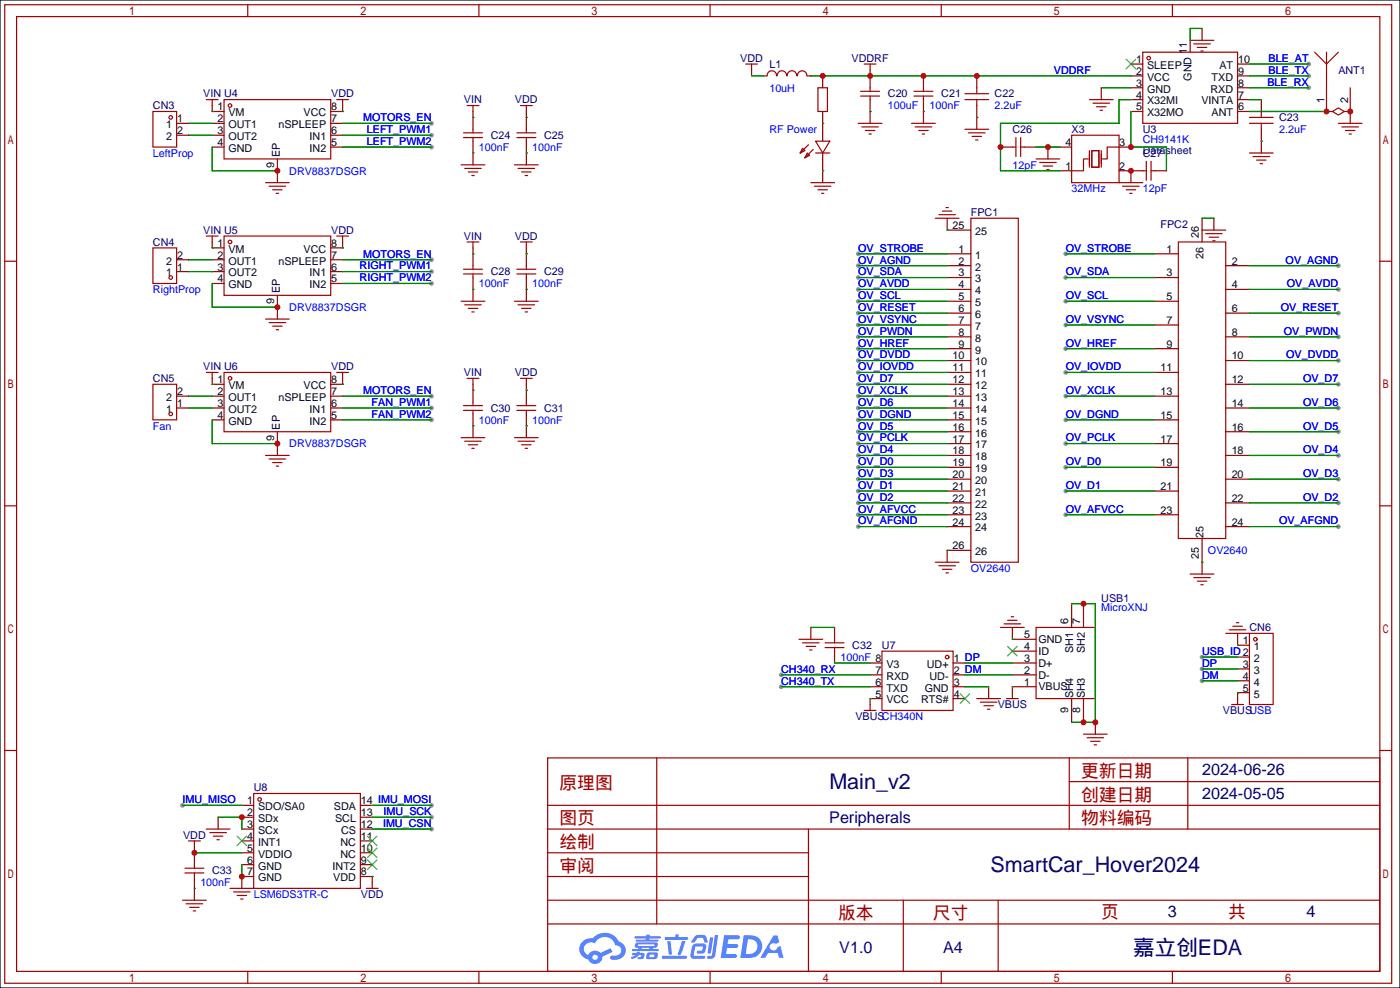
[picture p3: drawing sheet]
<svg xmlns="http://www.w3.org/2000/svg" width="300mm" height="212mm" viewBox="0 0 300 212" stroke-linecap="round" stroke-linejoin="round" font-family="sans-serif">
<path d="M0 0h300v211.6h-300z" fill="#fff" stroke="#000" stroke-width=".25"/>
<g fill="#999">
<circle cx="183.9" cy="54.4" r=".51"/>
<circle cx="183.9" cy="56.9" r=".51"/>
<circle cx="183.9" cy="59.4" r=".51"/>
<circle cx="183.9" cy="62" r=".51"/>
<circle cx="183.9" cy="64.5" r=".51"/>
<circle cx="183.9" cy="67.1" r=".51"/>
<circle cx="183.9" cy="69.6" r=".51"/>
<circle cx="183.9" cy="72.1" r=".51"/>
<circle cx="183.9" cy="74.7" r=".51"/>
<circle cx="183.9" cy="77.2" r=".51"/>
<circle cx="183.9" cy="79.8" r=".51"/>
<circle cx="183.9" cy="82.3" r=".51"/>
<circle cx="183.9" cy="84.8" r=".51"/>
<circle cx="183.9" cy="87.4" r=".51"/>
<circle cx="183.9" cy="89.9" r=".51"/>
<circle cx="183.9" cy="92.5" r=".51"/>
<circle cx="183.9" cy="95" r=".51"/>
<circle cx="183.9" cy="97.5" r=".51"/>
<circle cx="183.9" cy="100.1" r=".51"/>
<circle cx="183.9" cy="102.6" r=".51"/>
<circle cx="183.9" cy="105.2" r=".51"/>
<circle cx="183.9" cy="107.7" r=".51"/>
<circle cx="183.9" cy="110.2" r=".51"/>
<circle cx="183.9" cy="112.8" r=".51"/>
<circle cx="280.4" cy="13.7" r=".51"/>
<circle cx="280.4" cy="16.3" r=".51"/>
<circle cx="280.4" cy="18.8" r=".51"/>
<circle cx="92.5" cy="172.5" r=".51"/>
<circle cx="92.5" cy="175" r=".51"/>
<circle cx="92.5" cy="177.5" r=".51"/>
<circle cx="39.1" cy="172.5" r=".51"/>
<circle cx="92.5" cy="26.4" r=".51"/>
<circle cx="92.5" cy="29" r=".51"/>
<circle cx="92.5" cy="31.5" r=".51"/>
<circle cx="92.5" cy="55.6" r=".51"/>
<circle cx="92.5" cy="58.2" r=".51"/>
<circle cx="92.5" cy="60.7" r=".51"/>
<circle cx="92.5" cy="84.8" r=".51"/>
<circle cx="92.5" cy="87.4" r=".51"/>
<circle cx="92.5" cy="89.9" r=".51"/>
<circle cx="167.4" cy="144.5" r=".51"/>
<circle cx="167.4" cy="147.1" r=".51"/>
<circle cx="228.3" cy="54.4" r=".51"/>
<circle cx="286.8" cy="56.9" r=".51"/>
<circle cx="228.3" cy="59.4" r=".51"/>
<circle cx="286.8" cy="62" r=".51"/>
<circle cx="228.3" cy="64.5" r=".51"/>
<circle cx="286.8" cy="67.1" r=".51"/>
<circle cx="228.3" cy="69.6" r=".51"/>
<circle cx="286.8" cy="72.1" r=".51"/>
<circle cx="228.3" cy="74.7" r=".51"/>
<circle cx="286.8" cy="77.2" r=".51"/>
<circle cx="228.3" cy="79.8" r=".51"/>
<circle cx="286.8" cy="82.3" r=".51"/>
<circle cx="228.3" cy="84.8" r=".51"/>
<circle cx="286.8" cy="87.4" r=".51"/>
<circle cx="228.3" cy="89.9" r=".51"/>
<circle cx="286.8" cy="92.5" r=".51"/>
<circle cx="228.3" cy="95" r=".51"/>
<circle cx="286.8" cy="97.5" r=".51"/>
<circle cx="228.3" cy="100.1" r=".51"/>
<circle cx="286.8" cy="102.6" r=".51"/>
<circle cx="228.3" cy="105.2" r=".51"/>
<circle cx="286.8" cy="107.7" r=".51"/>
<circle cx="228.3" cy="110.2" r=".51"/>
<circle cx="286.8" cy="112.8" r=".51"/>
<circle cx="257.6" cy="143.3" r=".51"/>
<circle cx="257.6" cy="145.8" r=".51"/>
<circle cx="257.6" cy="140.7" r=".51"/>
</g>
<g fill="none" stroke="#a10000" stroke-width=".25">
<path d="M1 1h297.2v209.6h-297.2zM3.6 3.6h292.1v204.4h-292.1zM53.1 1v2.6M102.6 1v2.6M152.1 1v2.6M201.7 1v2.6M251.2 1v2.6M1 55.9h2.6M295.7 55.9h2.5M1 108.3h2.6M295.7 108.3h2.5M1 160.7h2.6"/>
<path d="M117.3 162.3h178.4v45.7h-178.4zM117.3 177.5h178.4M117.3 172.5h178.4M140.7 162.3v35.6M173.2 177.5v30.5M229.1 162.3v15.2M229.1 167.4h66.6M254.5 162.3v15.2M295.7 160.7h2.5M117.3 182.6h55.9M117.3 197.9h178.4M117.3 192.8h178.4"/>
<path d="M117.3 187.7h55.9M193.5 192.8v15.2M213.9 192.8v15.2M53.1 208v2.6M102.6 208v2.6M152.1 208v2.6M201.7 208v2.6M251.2 208v2.6"/>
</g>
<g fill="#5487ff">
<path d="M155.2 200.3h2.6a.48 .48 0 0 1 .7 .4 .48 .48 0 0 1-.6 .4h-1.8l-.2 1.1h1.9a.43 .43 0 0 1 .4 .4 .43 .43 0 0 1-.5 .4h-1.9l-.2 1.3h1.7a.45 .45 0 0 1 .5 .2 .45 .45 0 0 1-.1 .6h-3.3z"/>
<path d="M165.7 200.3h.9l.4 1.5-.8 .3a.84 .84 0 0 0-1.2 .3 .84 .84 0 0 0 .4 1.1 .84 .84 0 0 0 1.1-.4l.1-.2 .6-.3 .7 2.5h-1l-.2-1h-2.1l-.6 1h-1.1z"/>
<path d="M152.1 200.8h.7l-.5 3.1a.36 .36 0 0 1-.3 .3 .36 .36 0 0 1-.4-.3z"/>
<path d="M153.2 200.2h.7l-.6 4.3a1.13 1.13 0 0 1-1.8 .6l.2-.4h.7l.2-.2z"/>
<path d="M148.9 200.6l.6-.4h1a.77 .77 0 0 1 .9 .5l.3 1-.2 .2h-.5l-.3-.9-.2-.2-1 .1-.7 1-.6-.1-.1-.2z"/>
<path d="M148.4 202.4l.6-.3h1.7a.81 .81 0 0 1 .7 .5 .81 .81 0 0 1-.2 .8 .81 .81 0 0 1-.9 .8h-.7a.32 .32 0 0 1-.3-.3 .32 .32 0 0 1 .4-.3h.7l.2-.9-1.6 .1-.4 1.8 2.2 .1a.32 .32 0 0 1 .3 .4 .32 .32 0 0 1-.4 .2h-2.2l-.5-.3-.1-.5z"/>
<path d="M141.9 204.7h5a.33 .33 0 0 1 .3 .3 .33 .33 0 0 1-.3 .3h-4.9l-.2-.1z"/>
<path d="M146.1 201.5h.8l-.7 2a.98 .98 0 0 1-.7 1.1l-.3-.3z"/>
<path d="M143 201.6h.7l.3 2.5a.34 .34 0 0 1-.3 .4 .34 .34 0 0 1-.4-.3z"/>
<path d="M142.5 200.7h2.1l.3-.6h.6l-.1 .6h1.7a.32 .32 0 0 1 .4 .3 .32 .32 0 0 1-.4 .3h-4.5l-.2-.2z"/>
<path d="M135.5 204.1h.9l.1-.3h.6v.3h.8a.82 .82 0 0 1-.5 1.3h-.8v-.4l.7-.1 .1-.3a.68 .68 0 0 0-1 .4l-1.1 .4-.1-.4 .9-.5h-.7z"/>
<path d="M136 200.5h2.4l.1-.3h.7v.3h2.2l.2 .3-.2 .2h-2.3v.2h1.8l.2 .3-.2 .1h-4.5l-.1-.4h2l.1-.2h-2.3l-.1-.2z"/>
<path d="M159.4 200.3l-.8 4.9h1.7a2.5 2.5 0 0 0 3-2.5 2.5 2.5 0 0 0-3.1-2.4zM160.3 201.1a1.61 1.61 0 0 1 2 1.5 1.61 1.61 0 0 1-1.8 1.7h-.7z"/>
<path d="M136.2 202a.55 .55 0 0 0-.2 .8 .55 .55 0 0 0 .7 .2l.1 .3h-1.3v.3l5.4 .1 .3-.2-.2-.2h-1.2l.2-.3a.7 .7 0 0 0 .8-.3 .7 .7 0 0 0 0-.8l-4.2-.1zM136.8 202.3l3.3-.1 .1 .1-.2 .3h-3.2zM137.5 203h1.7l-.2 .3h-1.4z"/>
<path d="M138.6 204.2a1.05 1.05 0 0 0 0 1.2 2.91 2.91 0 0 0 2.2-.2 .98 .98 0 0 0 0-1.2h-1.6zM139.2 204.5l.9-.1 .1 .4-.2 .2-.8-.1z"/>
<path d="M124.9 201.6a2.23 2.23 0 0 0-.7 2.3 2.23 2.23 0 0 0 1.8 1.6 1.58 1.58 0 0 0 1.8 .9 1.58 1.58 0 0 0 1.3-1.5l2.2-1.1-.5-.7-2.1 1a1.65 1.65 0 0 0-2.7 .4 1.47 1.47 0 0 1-.7-2.1 1.47 1.47 0 0 1 2.2-.4 2.3 2.3 0 0 1 2.3-1.3 2.3 2.3 0 0 1 2 1.7 1.12 1.12 0 0 1 1.3 1 1.12 1.12 0 0 1-1.1 1.2h-.7a.45 .45 0 0 0-.6 .4 .45 .45 0 0 0 .5 .5 2.21 2.21 0 0 0 2.2-.5 2.21 2.21 0 0 0 .5-2.3 2.13 2.13 0 0 0-1.3-1.1 3.3 3.3 0 0 0-5.6-.7l-1.1 .1zM127 205a.57 .57 0 0 1 1.1 0 .57 .57 0 0 1-1.1 0z"/>
</g>
<g fill="none" stroke="#a10000" stroke-width=".25">
<path d="M159.8 13.7h2.5M161 13.7v1.3M164.4 16.2a1.01 1.01 0 0 1 1-1 1.01 1.01 0 0 1 1 1M166.5 16.2a1.01 1.01 0 0 1 1-1.1 1.01 1.01 0 0 1 1 1.1M168.7 16.2a1.01 1.01 0 0 1 1-1.1 1.01 1.01 0 0 1 1 1.1M170.9 16.2a1.01 1.01 0 0 1 1-1 1.01 1.01 0 0 1 1 1M175.3 18.8h2v5.1h-2zM184.4 19.6h4.1M185.2 13.7h2.5M186.4 13.7v1.3M186.4 18.8v.8M195.8 19.6h4.1"/>
<path d="M197.9 18.8v.8M209.3 18.8v1.3M244.9 11.2h20.3v15.2h-20.3zM255 8.6h5.1M255.8 9.4h3.5M256.5 10.2h2.1M257.3 10.9h.5M281.7 11.2l2.5 2.5v5.1M284.2 11.2v2.5l2.6-2.5M32.8 23.9h5v7.6h-5zM44.2 21.3h2.5M45.5 21.3v1.3"/>
<path d="M48 21.3h22.9v12.7h-22.9zM56.9 39.1h5.1M57.7 39.9h3.5M72.1 21.3h2.6M73.4 21.3v1.3M98.8 35.3h5.1M99.3 28.4h4.1M99.3 29.5h4.1M99.6 36.1h3.5M100.1 22.6h2.5M100.3 36.8h2.1M101.1 37.6h.5"/>
<path d="M101.3 22.6v1.3M101.3 27.7v.7M101.3 29.5v.7M110.2 35.3h5.1M110.7 28.4h4.1M110.7 29.5h4.1M111 36.1h3.6M111.5 22.6h2.5M111.8 36.8h2M112.5 37.6h.5M112.8 22.6v1.3M112.8 27.7v.7"/>
<path d="M112.8 29.5v.7M172 31.8l.5 .5-1.1 .5zM173 32.8l.5 .5-1 .5zM173.2 31l-1.8 1.8M173.7 39.1h5.1M174.2 32l-1.7 1.8M174.5 39.9h3.6M174.8 30.2h3l-1.5 2.6zM174.8 32.8h3M183.9 26.4h5.1M184.4 20.6h4.1M184.7 27.2h3.5"/>
<path d="M185.4 27.9h2.1M186.2 28.7h.5M186.4 20.6v.7M195.3 26.4h5.1M195.8 20.6h4.1M196.1 27.2h3.5M196.8 27.9h2.1M197.6 28.7h.5M197.9 20.6v.7M206.8 21.3h5M206.8 20.1h5M206.8 27.7h5"/>
<path d="M207.5 28.4h3.6M208.3 29.2h2M209 30h.5M209.3 21.3v1.3M216.9 31.5h.8M217.7 29.5v4M218.7 29.5v4M218.7 31.5h.8M222 34h5.1M222.8 34.8h3.5M223.5 35.6h2.1M224.3 36.3h.5"/>
<path d="M229.6 29h10.2v10.1h-10.2zM233.2 34h-1v2.6h-2.6M233.4 21.3h5.1M233.4 32.3v3.5M233.9 32.3h1.6v3.5h-1.6zM234.2 22.1h3.5M234.9 22.9h2.1M235.7 23.6h.5M236 32.3v3.5M239.8 31.5h-2.6v2.5h-1M239.8 39.1h5.1M240.5 39.9h3.6"/>
<path d="M244.9 36.6h.7M245.6 34.5v4.1M246.6 34.5v4.1M246.6 36.6h.8M267.7 25.1h5.1M267.7 26.4h5.1M267.7 32.8h5.1M268.5 33.5h3.5M269.2 34.3h2.1M270 35.1h.5M270.3 23.9v1.2M270.3 26.4v1.3"/>
<path d="M285.5 23.9l1.3-.8 1.2 .8-1.2 .7zM286.8 26.4h5M287.5 27.2h3.6M288.3 27.9h2M289.1 28.7h.5M32.8 53.1h5v7.6h-5zM44.2 50.5h2.5M45.5 50.5v1.3M48 50.5h22.9v12.7h-22.9zM58.4 40.6h2.1M59.2 41.4h.5M72.1 50.5h2.6"/>
<path d="M73.4 50.5v1.3M99.3 57.7h4.1M99.3 58.7h4.1M100.1 51.8h2.5M101.3 51.8v1.3M101.3 56.9v.8M101.3 58.7v.7M110.7 57.7h4.1M110.7 58.7h4.1M111.5 51.8h2.5M112.8 51.8v1.3M112.8 56.9v.8"/>
<path d="M112.8 58.7v.7M175.3 40.6h2M176 41.4h.5M200.4 46.7h5.1M201.2 46h3.5M201.9 45.2h2.1M202.7 44.4h.5M208 46.7h10.2v73.7h-10.2zM241.3 40.6h2M242.1 41.4h.5M252.5 51.8h10.1v63.5h-10.1zM257.6 49.3h5"/>
<path d="M258.3 50h3.6M259.1 50.8h2M259.8 51.6h.5M44.2 79.8h2.5M45.5 79.8v1.2M48 79.8h22.9v12.7h-22.9zM56.9 68.3h5.1M57.7 69.1h3.5M58.4 69.8h2.1M59.2 70.6h.5M72.1 79.8h2.6M73.4 79.8v1.2"/>
<path d="M98.8 64.5h5.1M99.6 65.3h3.5M100.3 66h2.1M101.1 66.8h.5M110.2 64.5h5.1M111 65.3h3.6M111.8 66h2M112.5 66.8h.5M32.8 82.3h5v7.6h-5zM56.9 97.5h5.1M57.7 98.3h3.5M58.4 99.1h2.1"/>
<path d="M59.2 99.8h.5M98.8 93.7h5.1M99.3 86.9h4.1M99.3 87.9h4.1M99.6 94.5h3.5M100.1 81h2.5M100.3 95.2h2.1M101.1 96h.5M101.3 81v1.3M101.3 86.1v.8M101.3 87.9v.7M110.2 93.7h5.1"/>
<path d="M110.7 86.9h4.1M110.7 87.9h4.1M111 94.5h3.6M111.5 81h2.5M111.8 95.2h2M112.5 96h.5M112.8 81v1.3M112.8 86.1v.8M112.8 87.9v.7M171.2 136.9h5.1M172 137.7h3.5M172.7 138.4h2.1"/>
<path d="M173.5 139.2h.5M176.8 138.7h4M176.8 137.7h4M178.8 136.9v.8M178.8 138.7v.7M189 139.4h15.2v12.7h-15.2zM200.4 120.4h5.1M201.2 121.2h3.5M201.9 121.9h2.1M202.7 122.7h.5M214.4 134.4h5.1M215.1 133.6h3.6"/>
<path d="M215.9 132.8h2M216.7 132.1h.5M222 134.4h12.7v15.2h-12.7zM255 122.9h5.1M255.8 123.7h3.5M256.5 124.5h2.1M257.3 125.2h.5M262.6 135.6h5.1M263.4 134.9h3.6M264.2 134.1h2M264.9 133.4h.5M267.7 135.6h5.1v15.3h-5.1z"/>
<path d="M185.2 152.1h2.5M186.4 150.9v1.2M209.3 149.6h5.1M210.1 150.4h3.5M210.8 151.1h2.1M211.6 151.9h.5M215.6 149.6h2.6M216.9 148.3v1.3M232.2 157.2h5M232.9 158h3.6M233.7 158.8h2M234.4 159.5h.5"/>
<path d="M263.9 150.9h2.5M265.2 149.6v1.3M44.2 177.5h5.1M45 178.3h3.5M45.7 179.1h2.1M46.5 179.8h.5M54.4 169.9h22.8v20.3h-22.8zM39.1 192.8h5.1M39.6 185.9h4.1M39.6 186.9h4.1M39.9 193.5h3.5M40.4 180.1h2.5"/>
<path d="M40.6 194.3h2.1M41.4 195.1h.5M41.7 180.1v1.3M41.7 185.2v.7M41.7 186.9v.8M49.3 190.2h5.1M50 191h3.6M50.8 191.8h2M51.6 192.5h.5M78.5 190.2h2.5M79.8 189v1.2"/>
<circle cx="246.1" cy="12.4" r=".38"/>
<circle cx="36.6" cy="25.1" r=".38"/>
<circle cx="49.3" cy="22.6" r=".38"/>
<circle cx="36.6" cy="59.4" r=".38"/>
<circle cx="49.3" cy="51.8" r=".38"/>
<circle cx="36.6" cy="88.6" r=".38"/>
<circle cx="49.3" cy="81" r=".38"/>
<circle cx="269" cy="136.9" r=".38"/>
<circle cx="202.9" cy="140.7" r=".38"/>
<circle cx="55.6" cy="171.2" r=".38"/>
</g>
<g fill="none" stroke="#870000" stroke-width=".25">
<path d="M161 15v1.3M163.6 16.3h.7M173 16.3h.7M176.3 16.3v2.5M186.4 15v3.8M197.9 16.3v2.5M209.3 16.3v2.5M236 18.8v2.5M242.3 13.7h2.6M242.3 16.3h2.6M242.3 18.8h2.6M255 8.6v2.6"/>
<path d="M257.6 6.1v2.5M265.2 13.7h2.5M265.2 16.3h2.5M265.2 18.8h2.5M284.2 18.8v5.1h1.3M289.3 18.8v7.6M37.8 26.4h2.6M37.8 29h2.6M45.5 22.6v1.3h2.5M45.5 31.5h2.5M45.5 26.4h2.5M45.5 29h2.5"/>
<path d="M59.4 34v5.1M70.9 31.5h2.5M70.9 26.4h2.5M70.9 29h2.5M73.4 22.6v1.3h-2.5M101.3 23.9v3.8M101.3 30.2v5.1M112.8 23.9v3.8M112.8 30.2v5.1M176.3 23.9v6.3M176.3 32.8v6.3M186.4 21.3v5.1"/>
<path d="M197.9 21.3v5.1M209.3 22.6v5.1M214.4 31.5h2.5M219.5 31.5h2.5M224.5 31.5v2.5M227.1 31.5h2.5M227.1 36.6h2.5M239.8 31.5h2.5M239.8 36.6h5.1M242.3 21.3h2.6M242.3 23.9h2.6M242.3 36.6v2.5"/>
<path d="M247.4 36.6h2.5M265.2 21.3h2.5M265.2 23.9h2.5M270.3 21.3v2.6M270.3 27.7v5.1M288 23.9h1.3M37.8 55.6h2.6M37.8 58.2h2.6M45.5 51.8v1.3h2.5M45.5 55.6h2.5M45.5 58.2h2.5M70.9 55.6h2.5"/>
<path d="M70.9 58.2h2.5M73.4 51.8v1.3h-2.5M101.3 53.1v3.8M101.3 59.4v5.1M112.8 53.1v3.8M112.8 59.4v5.1M202.9 54.4h5.1M202.9 56.9h5.1M202.9 59.4h5.1M202.9 46.7v2.6h5.1M247.4 54.4h5.1M247.4 59.4h5.1"/>
<path d="M257.6 46.7v5.1M260.1 46.7v2.6M262.6 56.9h5.1M45.5 60.7h2.5M59.4 63.2v5.1M70.9 60.7h2.5M202.9 62h5.1M202.9 64.5h5.1M202.9 67.1h5.1M202.9 69.6h5.1M202.9 72.1h5.1M202.9 74.7h5.1"/>
<path d="M202.9 77.2h5.1M202.9 79.8h5.1M247.4 64.5h5.1M247.4 69.6h5.1M247.4 74.7h5.1M247.4 79.8h5.1M262.6 62h5.1M262.6 67.1h5.1M262.6 72.1h5.1M262.6 77.2h5.1M37.8 84.8h2.6M37.8 87.4h2.6"/>
<path d="M45.5 81v1.3h2.5M45.5 84.8h2.5M45.5 87.4h2.5M45.5 89.9h2.5M59.4 92.5v5M70.9 84.8h2.5M70.9 87.4h2.5M70.9 89.9h2.5M73.4 81v1.3h-2.5M101.3 82.3v3.8M101.3 88.6v5.1M112.8 82.3v3.8"/>
<path d="M112.8 88.6v5.1M202.9 82.3h5.1M202.9 84.8h5.1M202.9 87.4h5.1M202.9 89.9h5.1M202.9 92.5h5.1M202.9 95h5.1M202.9 97.5h5.1M247.4 84.8h5.1M247.4 89.9h5.1M247.4 95h5.1M262.6 82.3h5.1"/>
<path d="M262.6 87.4h5.1M262.6 92.5h5.1M262.6 97.5h5.1M202.9 100.1h5.1M202.9 102.6h5.1M202.9 105.2h5.1M202.9 107.7h5.1M202.9 110.2h5.1M202.9 112.8h5.1M208 117.9h-5.1v2.5M247.4 100.1h5.1M247.4 105.2h5.1"/>
<path d="M247.4 110.2h5.1M257.6 115.3v7.6M262.6 102.6h5.1M262.6 107.7h5.1M262.6 112.8h5.1M173.7 134.4v2.5M178.8 134.4v2.5M178.8 139.4v2.6M216.9 134.4v2.5h5.1M216.9 139.4h5.1M229.6 129.3v5.1M232.2 129.3v5.1"/>
<path d="M265.2 135.6v2.6h2.5M186.4 142h2.6M186.4 144.5h2.6M186.4 147.1h2.6M189 149.6h-2.6v1.3M204.2 142h2.6M204.2 144.5h2.6M204.2 147.1h2.6M204.2 149.6h2.6M211.8 147.1v2.5M216.9 142h5.1M216.9 144.5h5.1"/>
<path d="M222 147.1h-5.1v1.2M229.6 149.6v5.1M232.2 149.6v5.1M234.7 154.7v2.5M265.2 140.7h2.5M265.2 143.3h2.5M265.2 145.8h2.5M267.7 148.3h-2.5v1.3M46.7 175v2.5M51.8 172.5h2.6M51.8 175h2.6M51.8 177.5h2.6"/>
<path d="M77.2 172.5h2.6M77.2 175h2.6M77.2 177.5h2.6M41.7 181.4v3.8M41.7 187.7v5.1M51.8 180.1h2.6M51.8 182.6h2.6M51.8 185.2h2.6M54.4 187.7h-2.6v2.5M77.2 180.1h2.6M77.2 182.6h2.6M77.2 185.2h2.6"/>
<path d="M77.2 187.7h2.6v1.3"/>
</g>
<g fill="none" stroke="#008700" stroke-width=".25">
<path d="M161 16.3h2.6M173.7 16.3h68.6M236 18.8h6.3M257.6 6.1h-2.6v2.5M267.7 13.7h12.7M267.7 16.3h12.7M267.7 18.8h12.7M40.4 26.4h5.1M40.4 29h5.1M45.5 23.9h.1M45.5 31.5v5.1h13.9M73.4 23.9h.1"/>
<path d="M73.4 31.5h19.1M73.4 26.4h19.1M73.4 29h19.1M101.3 32.8h.1M101.3 25.1h.1M112.8 32.8h.1M112.8 25.1h.1M176.3 26.4h.1M176.3 36.6h.1M186.4 23.9h.1M197.9 23.9h.1M209.3 25.1h.1"/>
<path d="M222 31.5h5.1M242.3 36.6h.1M242.3 21.3h-2.5v5.1h-25.4v10.2h12.7M242.3 23.9v7.6h7.6v5.1M267.7 21.3h2.6M267.7 23.9h16.5M270.3 30.2h.1M289.3 23.9h.1M40.4 55.6h5.1M40.4 58.2h5.1M45.5 53.1h.1M73.4 53.1h.1"/>
<path d="M73.4 55.6h19.1M73.4 58.2h19.1M101.3 54.4h.1M112.8 54.4h.1M183.9 54.4h19M183.9 56.9h19M183.9 59.4h19M202.9 49.3h.1M228.3 54.4h19.1M228.3 59.4h19.1M257.6 46.7h2.5M267.7 56.9h19.1"/>
<path d="M45.5 60.7v5.1h13.9M73.4 60.7h19.1M101.3 62h.1M112.8 62h.1M183.9 62h19M183.9 64.5h19M183.9 67.1h19M183.9 69.6h19M183.9 72.1h19M183.9 74.7h19M183.9 77.2h19M183.9 79.8h19"/>
<path d="M228.3 64.5h19.1M228.3 69.6h19.1M228.3 74.7h19.1M228.3 79.8h19.1M267.7 62h19.1M267.7 67.1h19.1M267.7 72.1h19.1M267.7 77.2h19.1M40.4 84.8h5.1M40.4 87.4h5.1M45.5 82.3h.1M45.5 89.9v5.1h13.9"/>
<path d="M73.4 82.3h.1M73.4 84.8h19.1M73.4 87.4h19.1M73.4 89.9h19.1M101.3 91.2h.1M101.3 83.6h.1M112.8 91.2h.1M112.8 83.6h.1M183.9 82.3h19M183.9 84.8h19M183.9 87.4h19M183.9 89.9h19"/>
<path d="M183.9 92.5h19M183.9 95h19M183.9 97.5h19M228.3 84.8h19.1M228.3 89.9h19.1M228.3 95h19.1M267.7 82.3h19.1M267.7 87.4h19.1M267.7 92.5h19.1M267.7 97.5h19.1M183.9 100.1h19M183.9 102.6h19"/>
<path d="M183.9 105.2h19M183.9 107.7h19M183.9 110.2h19M183.9 112.8h19M202.9 117.9h.1M228.3 100.1h19.1M228.3 105.2h19.1M228.3 110.2h19.1M267.7 102.6h19.1M267.7 107.7h19.1M267.7 112.8h19.1M173.7 134.4h5.1"/>
<path d="M216.9 136.9h.1M229.6 129.3h5.1v25.4h-5.1M257.6 120.4h.1M265.2 138.2h.1M167.4 144.5h19M167.4 147.1h19M178.8 142h7.6M186.4 149.6h.1M206.8 142h10.1M206.8 144.5h10.1M206.8 147.1h5M216.9 147.1h.1"/>
<path d="M257.6 143.3h7.6M257.6 145.8h7.6M257.6 140.7h7.6M265.2 148.3h.1M39.1 172.5h12.7M46.7 175h5.1v2.5M79.8 172.5h12.7M79.8 175h12.7M79.8 177.5h12.7M41.7 190.2h.1M41.7 182.6h10.1M51.8 185.2v2.5"/>
<path d="M79.8 187.7h.1"/>
</g>
<g fill="none" stroke="#3c3" stroke-width=".25">
<path d="M241.3 12.7l2 2M243.3 12.7l-2 2M215.9 138.4l2 2.1M217.9 138.4l-2 2.1M205.7 148.6l2.1 2M207.8 148.6l-2.1 2M50.8 179.1l2 2M52.8 179.1l-2 2M78.7 179.1l2.1 2M80.8 179.1l-2.1 2M78.7 184.2l2.1 2M78.7 181.6l2.1 2"/>
<path d="M80.8 184.2l-2.1 2M80.8 181.6l-2.1 2"/>
</g>
<g fill="#c00">
<circle cx="284.2" cy="23.9" r=".63"/>
<circle cx="289.3" cy="23.9" r=".63"/>
<circle cx="242.3" cy="31.5" r=".63"/>
<circle cx="242.3" cy="36.6" r=".63"/>
<circle cx="224.5" cy="31.5" r=".63"/>
<circle cx="214.4" cy="31.5" r=".63"/>
<circle cx="51.8" cy="187.7" r=".63"/>
<circle cx="51.8" cy="175" r=".63"/>
<circle cx="41.7" cy="182.6" r=".63"/>
<circle cx="209.3" cy="16.3" r=".63"/>
<circle cx="197.9" cy="16.3" r=".63"/>
<circle cx="186.4" cy="16.3" r=".63"/>
<circle cx="176.3" cy="16.3" r=".63"/>
<circle cx="59.4" cy="36.6" r=".63"/>
<circle cx="59.4" cy="65.8" r=".63"/>
<circle cx="59.4" cy="95" r=".63"/>
<circle cx="234.7" cy="154.7" r=".63"/>
<circle cx="232.2" cy="154.7" r=".63"/>
<circle cx="232.2" cy="129.3" r=".63"/>
</g>
<g font-size="4.6" fill="#000080">
<text x="177.7" y="169">Main_v2</text>
<text x="212.2" y="186.8">SmartCar_Hover2024</text>
<text x="242.8" y="204.6">嘉立创EDA</text>
</g>
<g font-size="3.8" fill="#a00000">
<text x="231.6" y="166.4">更新日期</text>
<text x="119.9" y="168.9">原理图</text>
<text x="231.6" y="171.5">创建日期</text>
<text x="119.9" y="176.5">图页</text>
<text x="231.6" y="176.5">物料编码</text>
<text x="119.9" y="181.6">绘制</text>
<text x="119.9" y="186.7">审阅</text>
<text x="179.6" y="196.9">版本</text>
<text x="199.9" y="196.9">尺寸</text>
<text x="236" y="196.6">页</text>
<text x="263.1" y="196.6">共</text>
</g>
<g font-size="3.5" fill="#000080">
<text x="257.6" y="166.1">2024-06-26</text>
<text x="257.6" y="171.1">2024-05-05</text>
<text x="177.7" y="176.2">Peripherals</text>
<text x="250.2" y="196.3">3</text>
<text x="280" y="196.3">4</text>
<text x="179.8" y="204.2">V1.0</text>
<text x="202.1" y="204.2">A4</text>
</g>
<g font-size="2.3">
<text x="254.3" y="11.7" transform="rotate(-90 254.3 11.7)">11</text>
<text x="243.4" y="13.5">1</text>
<text x="243.4" y="16">2</text>
<text x="245.8" y="14.8">SLEEP</text>
<text x="245.8" y="17.3">VCC</text>
<text x="255.3" y="17.3" transform="rotate(-90 255.3 17.3)">GND</text>
<text x="259.6" y="17.3">TXD</text>
<text x="261.3" y="14.8">AT</text>
<text x="265.3" y="16">9</text>
<text x="265.3" y="13.5">10</text>
<text x="46.6" y="23.6">1</text>
<text x="71" y="23.6">8</text>
<text x="243.4" y="18.6">3</text>
<text x="243.4" y="21.1">4</text>
<text x="243.4" y="23.6">5</text>
<text x="245.8" y="19.8">GND</text>
<text x="245.8" y="22.4">X32MI</text>
<text x="257.4" y="22.4">VINTA</text>
<text x="259.4" y="19.8">RXD</text>
<text x="265.3" y="23.6">6</text>
<text x="265.3" y="21.1">7</text>
<text x="265.3" y="18.6">8</text>
<text x="283.8" y="22.1" transform="rotate(-90 283.8 22.1)">1</text>
<text x="288.8" y="22.1" transform="rotate(-90 288.8 22.1)">2</text>
<text x="35.6" y="27.5">1</text>
<text x="35.6" y="30">2</text>
<text x="38" y="26.2">1</text>
<text x="38" y="28.7">2</text>
<text x="46.6" y="26.2">2</text>
<text x="46.6" y="28.7">3</text>
<text x="48.9" y="24.9">VM</text>
<text x="48.9" y="27.5">OUT1</text>
<text x="48.9" y="30">OUT2</text>
<text x="59.7" y="27.5">nSPLEEP</text>
<text x="65.1" y="24.9">VCC</text>
<text x="66.3" y="30">IN1</text>
<text x="71" y="28.7">6</text>
<text x="71" y="26.2">7</text>
<text x="245.8" y="24.9">X32MO</text>
<text x="259.6" y="24.9">ANT</text>
<text x="46.6" y="31.3">4</text>
<text x="48.9" y="32.5">GND</text>
<text x="58.7" y="35.9" transform="rotate(-90 58.7 35.9)">9</text>
<text x="60" y="33.6" transform="rotate(-90 60 33.6)">EP</text>
<text x="66.3" y="32.5">IN2</text>
<text x="71" y="31.3">5</text>
<text x="228.3" y="31.3">4</text>
<text x="239.8" y="31.3">3</text>
<text x="228.3" y="36.3">1</text>
<text x="239.8" y="36.3">2</text>
<text x="46.6" y="52.9">1</text>
<text x="71" y="52.9">8</text>
<text x="204.1" y="49">25</text>
<text x="209" y="50.3">25</text>
<text x="256.8" y="51" transform="rotate(-90 256.8 51)">26</text>
<text x="35.6" y="59.2">1</text>
<text x="35.6" y="56.7">2</text>
<text x="38" y="57.9">1</text>
<text x="38" y="55.4">2</text>
<text x="46.6" y="55.4">2</text>
<text x="46.6" y="57.9">3</text>
<text x="48.9" y="54.1">VM</text>
<text x="48.9" y="56.7">OUT1</text>
<text x="48.9" y="59.2">OUT2</text>
<text x="59.7" y="56.7">nSPLEEP</text>
<text x="65.1" y="54.1">VCC</text>
<text x="66.3" y="59.2">IN1</text>
<text x="71" y="57.9">6</text>
<text x="71" y="55.4">7</text>
<text x="205.3" y="54.1">1</text>
<text x="205.3" y="56.7">2</text>
<text x="205.3" y="59.2">3</text>
<text x="209" y="55.4">1</text>
<text x="209" y="57.9">2</text>
<text x="249.9" y="54.1">1</text>
<text x="249.9" y="59.2">3</text>
<text x="257.9" y="55.4" transform="rotate(-90 257.9 55.4)">26</text>
<text x="263.9" y="56.7">2</text>
<text x="46.6" y="60.5">4</text>
<text x="48.9" y="61.7">GND</text>
<text x="58.7" y="65.1" transform="rotate(-90 58.7 65.1)">9</text>
<text x="60" y="62.8" transform="rotate(-90 60 62.8)">EP</text>
<text x="66.3" y="61.7">IN2</text>
<text x="71" y="60.5">5</text>
<text x="205.3" y="61.7">4</text>
<text x="205.3" y="64.3">5</text>
<text x="209" y="60.5">3</text>
<text x="209" y="63">4</text>
<text x="209" y="65.6">5</text>
<text x="249.9" y="64.3">5</text>
<text x="263.9" y="61.7">4</text>
<text x="205.3" y="66.8">6</text>
<text x="205.3" y="69.4">7</text>
<text x="205.3" y="71.9">8</text>
<text x="209" y="68.1">6</text>
<text x="209" y="70.6">7</text>
<text x="249.9" y="69.4">7</text>
<text x="263.9" y="66.8">6</text>
<text x="263.9" y="71.9">8</text>
<text x="204.1" y="77">10</text>
<text x="205.3" y="74.4">9</text>
<text x="209" y="73.2">8</text>
<text x="209" y="75.7">9</text>
<text x="249.9" y="74.4">9</text>
<text x="263.9" y="77">10</text>
<text x="46.6" y="82.1">1</text>
<text x="48.9" y="83.3">VM</text>
<text x="65.1" y="83.3">VCC</text>
<text x="71" y="82.1">8</text>
<text x="204.1" y="79.5">11</text>
<text x="204.1" y="82.1">12</text>
<text x="209" y="78.3">10</text>
<text x="209" y="80.8">11</text>
<text x="209" y="83.3">12</text>
<text x="248.6" y="79.5">11</text>
<text x="263.9" y="82.1">12</text>
<text x="35.6" y="88.4">1</text>
<text x="35.6" y="85.9">2</text>
<text x="38" y="87.1">1</text>
<text x="38" y="84.6">2</text>
<text x="46.6" y="84.6">2</text>
<text x="46.6" y="87.1">3</text>
<text x="46.6" y="89.7">4</text>
<text x="48.9" y="85.9">OUT1</text>
<text x="48.9" y="88.4">OUT2</text>
<text x="59.7" y="85.9">nSPLEEP</text>
<text x="66.3" y="88.4">IN1</text>
<text x="71" y="89.7">5</text>
<text x="71" y="87.1">6</text>
<text x="71" y="84.6">7</text>
<text x="204.1" y="84.6">13</text>
<text x="204.1" y="87.1">14</text>
<text x="204.1" y="89.7">15</text>
<text x="209" y="85.9">13</text>
<text x="209" y="88.4">14</text>
<text x="248.6" y="84.6">13</text>
<text x="248.6" y="89.7">15</text>
<text x="263.9" y="87.1">14</text>
<text x="48.9" y="91">GND</text>
<text x="58.7" y="94.4" transform="rotate(-90 58.7 94.4)">9</text>
<text x="60" y="92" transform="rotate(-90 60 92)">EP</text>
<text x="66.3" y="91">IN2</text>
<text x="204.1" y="92.2">16</text>
<text x="204.1" y="94.8">17</text>
<text x="209" y="91">15</text>
<text x="209" y="93.5">16</text>
<text x="248.6" y="94.8">17</text>
<text x="263.9" y="92.2">16</text>
<text x="204.1" y="97.3">18</text>
<text x="204.1" y="99.8">19</text>
<text x="209" y="96">17</text>
<text x="209" y="98.6">18</text>
<text x="209" y="101.1">19</text>
<text x="248.6" y="99.8">19</text>
<text x="263.9" y="97.3">18</text>
<text x="204.1" y="102.4">20</text>
<text x="204.1" y="104.9">21</text>
<text x="204.1" y="107.5">22</text>
<text x="209" y="103.7">20</text>
<text x="209" y="106.2">21</text>
<text x="248.6" y="104.9">21</text>
<text x="263.9" y="102.4">20</text>
<text x="263.9" y="107.5">22</text>
<text x="204.1" y="110">23</text>
<text x="204.1" y="112.5">24</text>
<text x="209" y="108.7">22</text>
<text x="209" y="111.3">23</text>
<text x="209" y="113.8">24</text>
<text x="248.6" y="110">23</text>
<text x="263.9" y="112.5">24</text>
<text x="204.1" y="117.6">26</text>
<text x="209" y="118.9">26</text>
<text x="256.8" y="119.6" transform="rotate(-90 256.8 119.6)">25</text>
<text x="257.9" y="115.3" transform="rotate(-90 257.9 115.3)">25</text>
<text x="219.4" y="136.7">5</text>
<text x="222.5" y="137.7">GND</text>
<text x="228.9" y="133.6" transform="rotate(-90 228.9 133.6)">6</text>
<text x="231.4" y="133.6" transform="rotate(-90 231.4 133.6)">7</text>
<text x="266.3" y="137.9">1</text>
<text x="189.9" y="143">V3</text>
<text x="198.6" y="143">UD+</text>
<text x="204.3" y="141.8">1 DP</text>
<text x="219.4" y="139.2">4</text>
<text x="219.4" y="141.8">3</text>
<text x="222.5" y="140.2">ID</text>
<text x="222.5" y="142.8">D+</text>
<text x="229.9" y="139.9" transform="rotate(-90 229.9 139.9)">SH1</text>
<text x="232.5" y="139.9" transform="rotate(-90 232.5 139.9)">SH2</text>
<text x="266.3" y="143">3</text>
<text x="268.7" y="139.2">1</text>
<text x="268.7" y="141.8">2</text>
<text x="187.6" y="144.3">7</text>
<text x="187.6" y="146.8">6</text>
<text x="187.6" y="149.4">5</text>
<text x="189.9" y="145.6">RXD</text>
<text x="189.9" y="148.1">TXD</text>
<text x="198.1" y="148.1">GND</text>
<text x="199.2" y="145.6">UD-</text>
<text x="204.3" y="149.4">4</text>
<text x="204.3" y="146.8">3</text>
<text x="204.3" y="144.3">2 DM</text>
<text x="219.4" y="144.3">2</text>
<text x="219.4" y="146.8">1</text>
<text x="222.5" y="145.3">D-</text>
<text x="222.5" y="147.9">VBUS</text>
<text x="229.9" y="149.6" transform="rotate(-90 229.9 149.6)">SH4</text>
<text x="232.5" y="149.6" transform="rotate(-90 232.5 149.6)">SH3</text>
<text x="266.3" y="145.6">4</text>
<text x="266.3" y="148.1">5</text>
<text x="268.7" y="144.3">3</text>
<text x="268.7" y="146.8">4</text>
<text x="268.7" y="149.4">5</text>
<text x="189.9" y="150.6">VCC</text>
<text x="197.4" y="150.6">RTS#</text>
<text x="228.9" y="152.6" transform="rotate(-90 228.9 152.6)">9</text>
<text x="231.4" y="152.6" transform="rotate(-90 231.4 152.6)">8</text>
<text x="52.9" y="172.2">1</text>
<text x="55.3" y="173.5">SDO/SA0</text>
<text x="71.5" y="173.5">SDA</text>
<text x="77.3" y="172.2">14 IMU_MOSI</text>
<text x="52.9" y="174.8">2</text>
<text x="52.9" y="177.3">3</text>
<text x="52.9" y="179.9">4</text>
<text x="55.3" y="176">SDx</text>
<text x="55.3" y="178.6">SCx</text>
<text x="71.8" y="176">SCL</text>
<text x="73.1" y="178.6">CS</text>
<text x="77.3" y="179.9">11</text>
<text x="77.3" y="177.3">12</text>
<text x="77.3" y="174.8">13</text>
<text x="52.9" y="182.4">5</text>
<text x="52.9" y="184.9">6</text>
<text x="55.3" y="181.1">INT1</text>
<text x="55.3" y="183.7">VDDIO</text>
<text x="72.9" y="183.7">NC</text>
<text x="72.9" y="181.1">NC</text>
<text x="77.3" y="184.9">9</text>
<text x="77.3" y="182.4">10</text>
<text x="52.9" y="187.5">7</text>
<text x="55.3" y="186.2">GND</text>
<text x="55.3" y="188.7">GND</text>
<text x="71.3" y="186.2">INT2</text>
<text x="71.4" y="188.7">VDD</text>
<text x="77.3" y="187.5">8</text>
</g>
<g font-size="2.3" fill="#000080">
<text x="158.6" y="13.3">VDD</text>
<text x="164.8" y="14.5">L1</text>
<text x="182.5" y="13.3">VDDRF</text>
<text x="286.8" y="15.8">ANT1</text>
<text x="32.8" y="23.4">CN3</text>
<text x="43.5" y="20.9">VIN U4</text>
<text x="71" y="20.9">VDD</text>
<text x="99.4" y="22.1">VIN</text>
<text x="110.3" y="22.1">VDD</text>
<text x="190.2" y="20.9">C20</text>
<text x="201.7" y="20.9">C21</text>
<text x="213.1" y="20.9">C22</text>
<text x="105.2" y="29.8">C24</text>
<text x="116.6" y="29.8">C25</text>
<text x="216.9" y="28.5">C26</text>
<text x="229.6" y="28.5">X3</text>
<text x="244.9" y="28.5">U3</text>
<text x="274.1" y="26">C23</text>
<text x="244.9" y="33.1">Datasheet</text>
<text x="244.9" y="33.6">C27</text>
<text x="208" y="46.3">FPC1</text>
<text x="32.8" y="52.6">CN4</text>
<text x="43.5" y="50.1">VIN U5</text>
<text x="71" y="50.1">VDD</text>
<text x="99.4" y="51.4">VIN</text>
<text x="110.3" y="51.4">VDD</text>
<text x="248.7" y="48.8">FPC2</text>
<text x="105.2" y="59">C28</text>
<text x="116.6" y="59">C29</text>
<text x="32.8" y="81.8">CN5</text>
<text x="43.5" y="79.3">VIN U6</text>
<text x="71" y="79.3">VDD</text>
<text x="99.4" y="80.6">VIN</text>
<text x="110.3" y="80.6">VDD</text>
<text x="105.2" y="88.2">C30</text>
<text x="116.6" y="88.2">C31</text>
<text x="236" y="128.8">USB1</text>
<text x="267.7" y="135.2">CN6</text>
<text x="182.6" y="139">C32</text>
<text x="189" y="139">U7</text>
<text x="183.3" y="154.2">VBUSCH340N</text>
<text x="213.8" y="151.7">VBUS</text>
<text x="262" y="153">VBUSUSB</text>
<text x="54.4" y="169.5">U8</text>
<text x="39.2" y="179.6">VDD</text>
<text x="45.5" y="187.2">C33</text>
<text x="77.3" y="192.3">VDD</text>
</g>
<g font-size="2.3" fill="#00f">
<text x="225.8" y="15.8">VDDRF</text>
<text x="271.8" y="13.3">BLE_AT</text>
<text x="271.8" y="15.8">BLE_TX</text>
<text x="164.8" y="19.6">10uH</text>
<text x="190.2" y="23.4">100uF</text>
<text x="199.1" y="23.4">100nF</text>
<text x="213.1" y="23.4">2.2uF</text>
<text x="271.6" y="18.3">BLE_RX</text>
<text x="77.8" y="26">MOTORS_EN</text>
<text x="78.6" y="28.5">LEFT_PWM1</text>
<text x="164.8" y="28.5">RF Power</text>
<text x="274.1" y="28.5">2.2uF</text>
<text x="32.8" y="33.6">LeftProp</text>
<text x="78.6" y="31">LEFT_PWM2</text>
<text x="102.6" y="32.3">100nF</text>
<text x="114" y="32.3">100nF</text>
<text x="244.9" y="30.5">CH9141K</text>
<text x="62" y="37.4">DRV8837DSGR</text>
<text x="216.9" y="36.1">12pF</text>
<text x="229.6" y="41.2">32MHz</text>
<text x="244.9" y="41.2">12pF</text>
<text x="183.9" y="53.9">OV_STROBE</text>
<text x="228.3" y="53.9">OV_STROBE</text>
<text x="77.1" y="57.7">RIGHT_PWM1</text>
<text x="77.8" y="55.2">MOTORS_EN</text>
<text x="183.9" y="56.4">OV_AGND</text>
<text x="183.9" y="59">OV_SDA</text>
<text x="228.3" y="59">OV_SDA</text>
<text x="275.5" y="56.4">OV_AGND</text>
<text x="32.8" y="62.8">RightProp</text>
<text x="77.1" y="60.2">RIGHT_PWM2</text>
<text x="102.6" y="61.5">100nF</text>
<text x="114" y="61.5">100nF</text>
<text x="183.9" y="61.5">OV_AVDD</text>
<text x="183.9" y="64.1">OV_SCL</text>
<text x="228.3" y="64.1">OV_SCL</text>
<text x="275.7" y="61.5">OV_AVDD</text>
<text x="62" y="66.6">DRV8837DSGR</text>
<text x="183.9" y="66.6">OV_RESET</text>
<text x="183.9" y="69.1">OV_VSYNC</text>
<text x="183.9" y="71.7">OV_PWDN</text>
<text x="228.3" y="69.1">OV_VSYNC</text>
<text x="274.4" y="66.6">OV_RESET</text>
<text x="275.1" y="71.7">OV_PWDN</text>
<text x="183.9" y="74.2">OV_HREF</text>
<text x="183.9" y="76.8">OV_DVDD</text>
<text x="228.3" y="74.2">OV_HREF</text>
<text x="275.6" y="76.8">OV_DVDD</text>
<text x="183.9" y="79.3">OV_IOVDD</text>
<text x="183.9" y="81.8">OV_D7</text>
<text x="228.3" y="79.3">OV_IOVDD</text>
<text x="279.2" y="81.8">OV_D7</text>
<text x="77.8" y="84.4">MOTORS_EN</text>
<text x="79.6" y="86.9">FAN_PWM1</text>
<text x="79.6" y="89.5">FAN_PWM2</text>
<text x="183.9" y="84.4">OV_XCLK</text>
<text x="183.9" y="86.9">OV_D6</text>
<text x="183.9" y="89.5">OV_DGND</text>
<text x="228.3" y="84.4">OV_XCLK</text>
<text x="228.3" y="89.5">OV_DGND</text>
<text x="279.2" y="86.9">OV_D6</text>
<text x="32.8" y="92">Fan</text>
<text x="62" y="95.8">DRV8837DSGR</text>
<text x="102.6" y="90.7">100nF</text>
<text x="114" y="90.7">100nF</text>
<text x="183.9" y="92">OV_D5</text>
<text x="183.9" y="94.5">OV_PCLK</text>
<text x="228.3" y="94.5">OV_PCLK</text>
<text x="279.2" y="92">OV_D5</text>
<text x="183.9" y="97.1">OV_D4</text>
<text x="183.9" y="99.6">OV_D0</text>
<text x="228.3" y="99.6">OV_D0</text>
<text x="279.2" y="97.1">OV_D4</text>
<text x="183.9" y="102.2">OV_D3</text>
<text x="183.9" y="104.7">OV_D1</text>
<text x="183.9" y="107.2">OV_D2</text>
<text x="228.3" y="104.7">OV_D1</text>
<text x="279.2" y="102.2">OV_D3</text>
<text x="279.2" y="107.2">OV_D2</text>
<text x="183.9" y="109.8">OV_AFVCC</text>
<text x="183.9" y="112.3">OV_AFGND</text>
<text x="228.3" y="109.8">OV_AFVCC</text>
<text x="274.1" y="112.3">OV_AFGND</text>
<text x="258.8" y="118.7">OV2640</text>
<text x="208" y="122.5">OV2640</text>
<text x="236" y="130.9">MicroXNJ</text>
<text x="180.1" y="141.5">100nF 8</text>
<text x="257.6" y="142.8">DP</text>
<text x="257.6" y="140.3">USB_ID 2</text>
<text x="167.4" y="144.1">CH340_RX</text>
<text x="167.4" y="146.6">CH340_TX</text>
<text x="257.6" y="145.3">DM</text>
<text x="39.1" y="172">IMU_MISO</text>
<text x="82.1" y="177.1">IMU_CSN</text>
<text x="82.2" y="174.5">IMU_SCK</text>
<text x="42.9" y="189.8">100nF</text>
<text x="54.4" y="192.3">LSM6DS3TR-C</text>
</g>
</svg>
